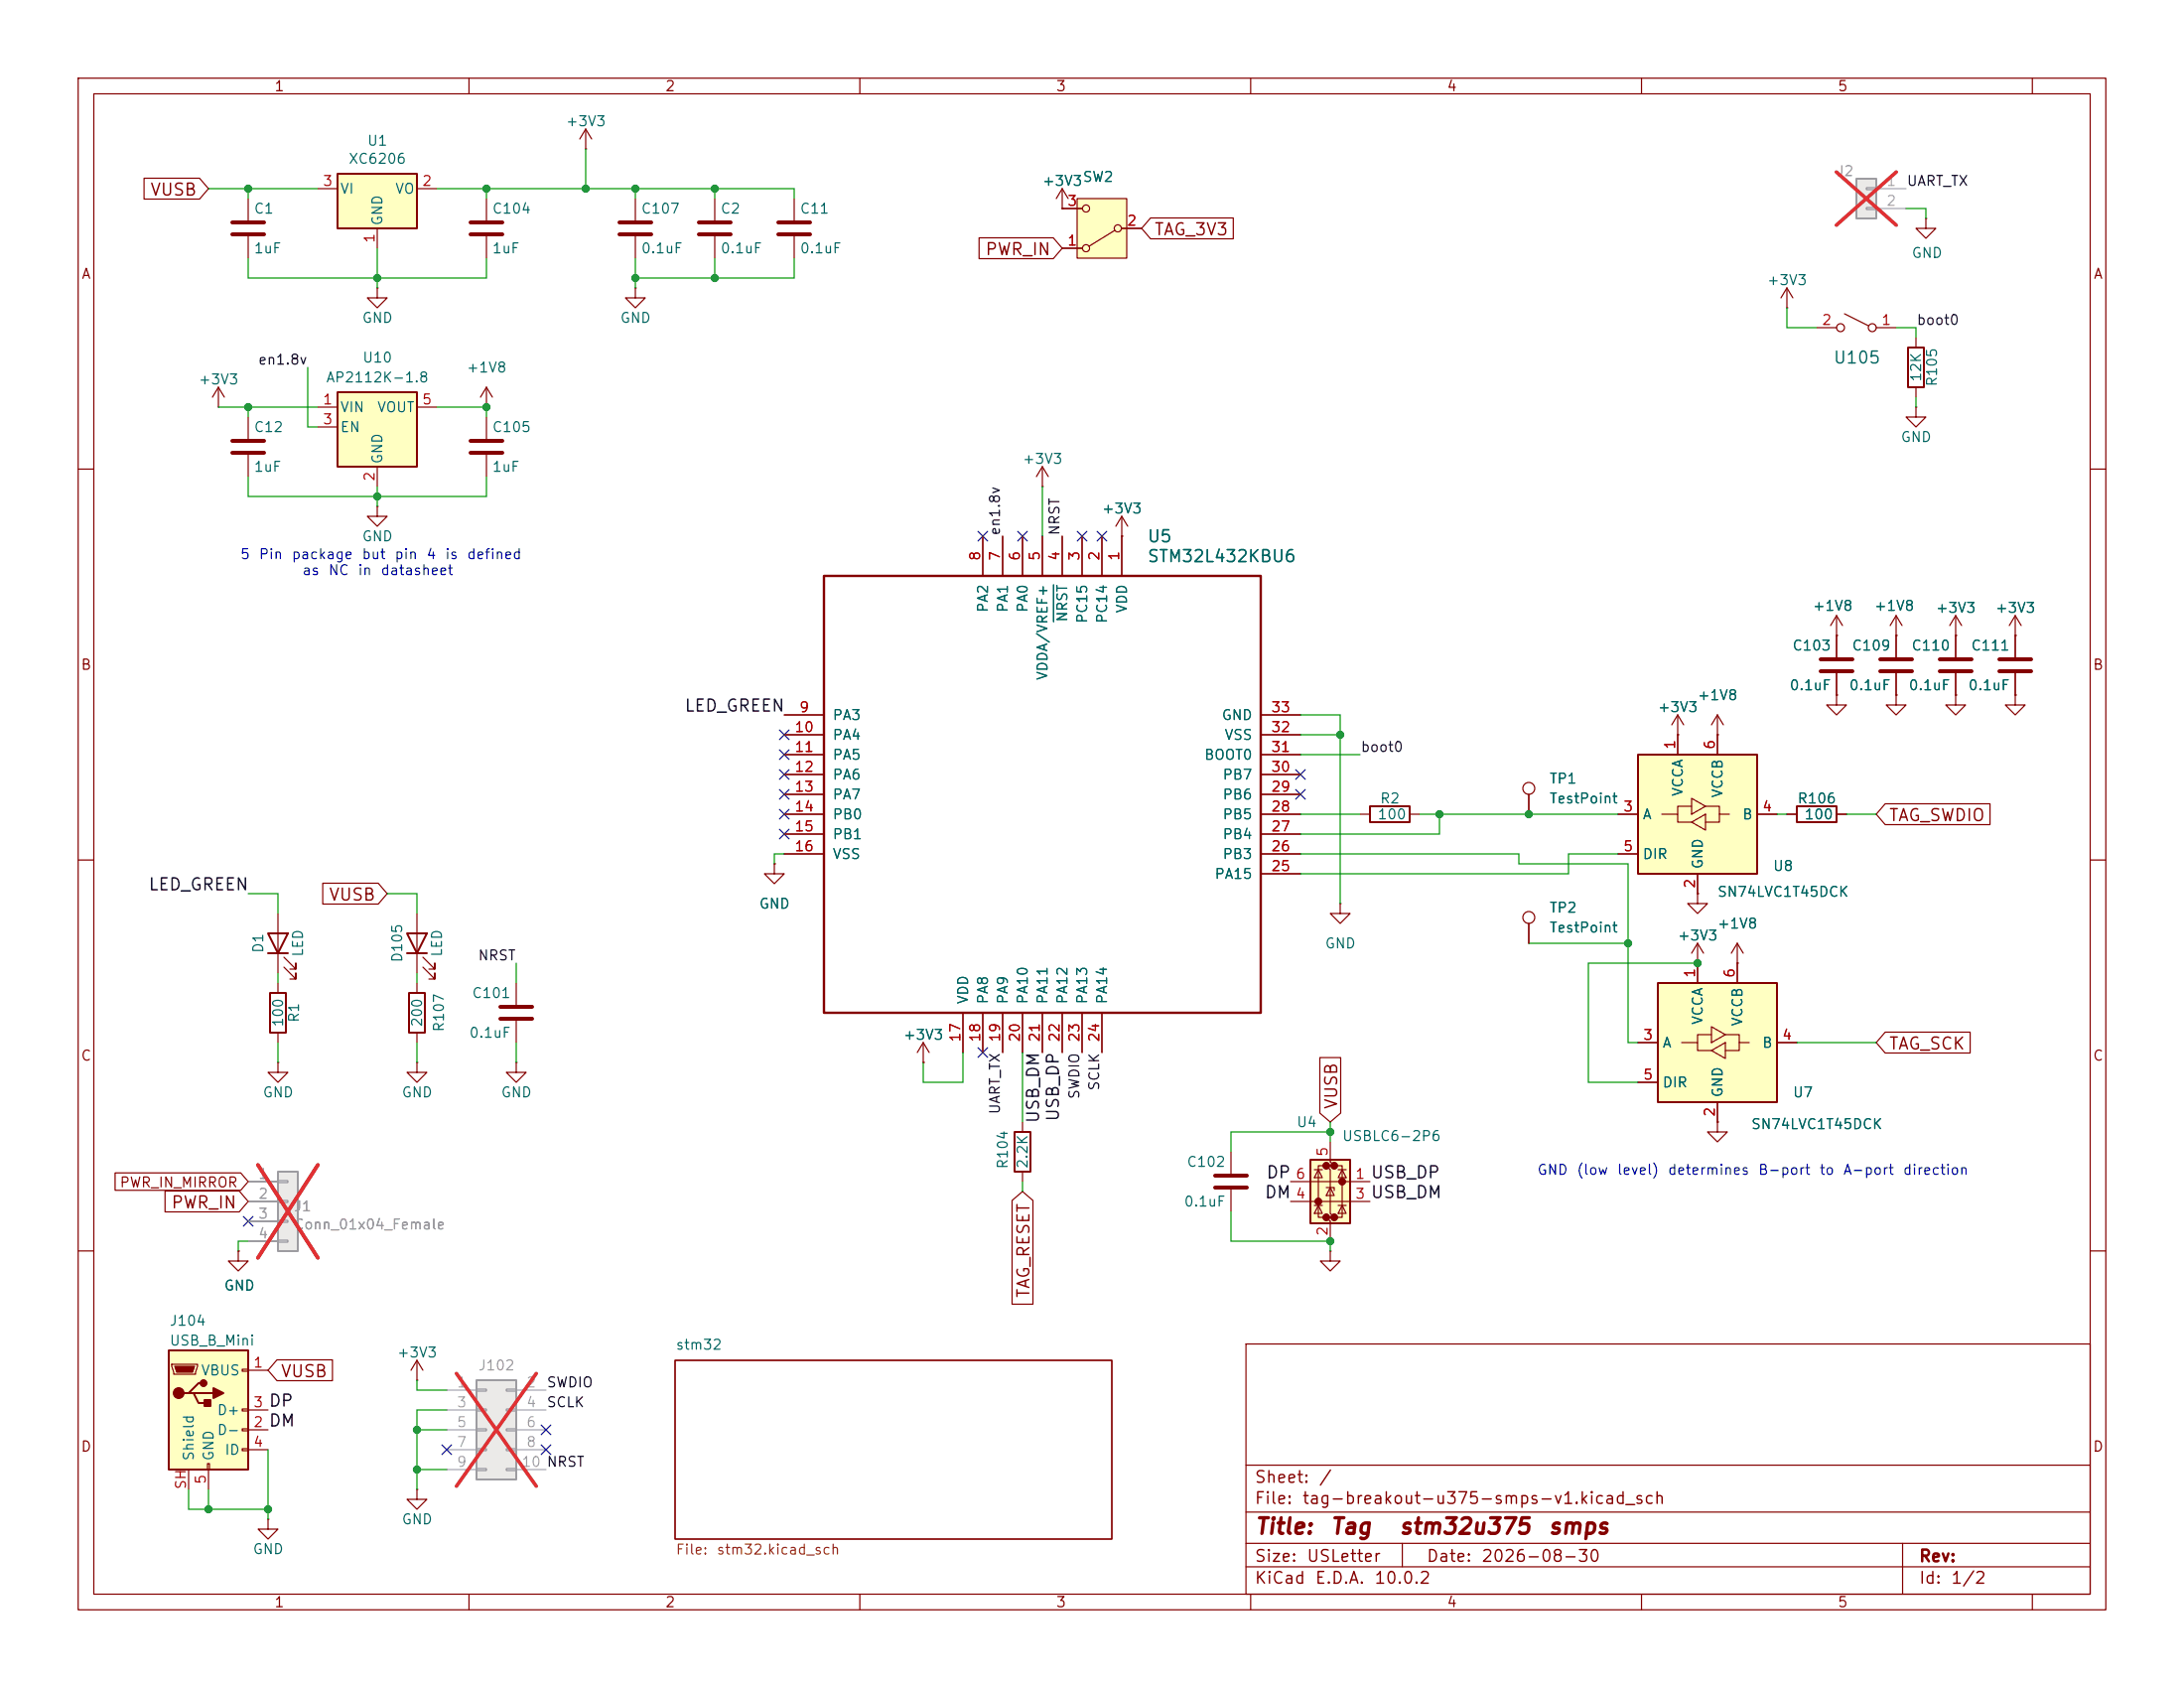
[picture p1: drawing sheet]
<svg xmlns="http://www.w3.org/2000/svg" width="279mm" height="216mm" viewBox="0 0 279 216" stroke-linecap="round" stroke-linejoin="round" font-family="sans-serif">
<g fill="none" stroke="#840000" stroke-width=".15">
<path d="M10 10h259.4v195.9h-259.4zM12 12h255.4v191.9h-255.4zM60 10v2M110 10v2M160 10v2M210 10v2M260 10v2M10 60h2M267.4 60h2M10 110h2M267.4 110h2M217.2 123.2h.1"/>
<path d="M217.2 120.7l.7 1.2M217.2 120.7l-.8 1.2M217.2 120.7v2.5M10 160h2M86.4 174h55.8v22.9h-55.8zM159.4 171.9h108v32h-108zM267.4 160h2M159.4 197.4h108M159.4 193.4h108M159.4 187.4h108M179.4 197.4v3M243.4 197.4v6.5"/>
<path d="M60 203.9v2M110 203.9v2M159.4 200.4h108M160 203.9v2M210 203.9v2M260 203.9v2"/>
</g>
<path d="M209.5 96.5h15.3v15.3h-15.3z" fill="#ffffc2"/>
<path d="M209.5 96.5h15.3v15.3h-15.3z" fill="none" stroke="#840000" stroke-width=".25"/>
<path d="M214.6 94v2.5M219.7 94v2.5M207 104.1h2.5M207 109.2h2.5M212.6 104.1h2v1.1h1.8M216.4 103.1h-1.8v1M216.4 102.1l1.8 1-1.8 1zM216.4 105.2l1.8-1.1v2.1zM217.2 111.8v2.5M218.2 103.1h1.8v1h1.2M220 104.1v1.1h-1.8M224.8 104.1h2.5" fill="none" stroke="#840000" stroke-width=".15"/>
<path d="M43.2 22.2h10.1v7h-10.1z" fill="#ffffc2"/>
<path d="M43.2 22.2h10.1v7h-10.1zM229.9 103.1h5v2.1h-5z" fill="none" stroke="#840000" stroke-width=".25"/>
<g fill="none" stroke="#840000" stroke-width=".15">
<path d="M31.7 25.4v2.8M31.7 30.2v2.8M40.6 24.1h2.6M48.3 29.2v2.6M53.3 24.1h2.6M27.9 52.1h.1M27.9 49.5l-.7 1.3M27.9 49.5l.8 1.3M27.9 49.5v2.6M125.7 68.6v5.1M128.3 68.6v5.1M130.8 68.6v5.1"/>
<path d="M133.3 68.6v5.1M135.9 68.6v5.1M138.4 68.6v5.1M141 68.6v5.1M143.5 68.6v5.1M234.9 78.7l.8 1.3M234.9 78.7l-.7 1.3M234.9 78.7v5.4M250.2 78.7l.8 1.3M250.2 78.7l-.8 1.3M250.2 78.7v2.6M257.8 78.7v5.4"/>
<path d="M257.8 78.7l.8 1.3M257.8 78.7l-.8 1.3M100.3 91.4h5.1M100.3 94h5.1M100.3 96.5h5.1M100.3 99.1h5.1M161.3 91.4h5.1M161.3 94h5.1M161.3 96.5h5.1M161.3 99.1h5.1M234.9 81.3h.1M234.9 86.1v2.8"/>
<path d="M242.6 81.3v2.8M242.6 86.1v2.8M250.2 88.9v1.3h1.3l-1.3 1.2-1.3-1.2h1.3M250.2 88.9h.1M250.2 81.3h.1M257.8 88.9v1.3h1.3l-1.3 1.2-1.3-1.2h1.3M257.8 88.9h.1M257.8 81.3h.1M257.8 86.1v2.8M100.3 104.1h5.1M100.3 101.6h5.1M100.3 106.7h5.1"/>
<path d="M100.3 109.2h5.1M161.3 104.1h5.1M161.3 101.6h5.1M161.3 106.7h5.1M161.3 109.2h5.1M161.3 111.8h5.1M228.6 104.1h1.3M234.9 104.1h1.3M123.2 129.5v5.1M125.7 129.5v5.1M128.3 129.5v5.1M130.8 129.5v5.1"/>
<path d="M133.3 129.5v5.1M135.9 129.5v5.1M138.4 129.5v5.1M141 129.5v5.1"/>
</g>
<path d="M29.7 28.4h4.1M29.7 30h4.1M232.9 84.3h4.1M232.9 85.9h4.1M240.5 84.3h4.1M240.5 85.9h4.1M255.8 84.3h4M255.8 85.9h4" fill="none" stroke="#840000" stroke-width=".51"/>
<path d="M105.4 73.7h55.9v55.8h-55.9z" fill="none" stroke="#840000" stroke-width=".3"/>
<path d="M134.8 74.8v4.7" fill="none" stroke="#006464" stroke-width=".15"/>
<path d="M167.6 148.3h5.1v8.2h-5.1z" fill="#ffffc2"/>
<g fill="#840000" stroke="#840000" stroke-width=".51">
<circle cx="171.7" cy="151.1" r=".25"/>
<circle cx="170.7" cy="149.1" r=".25"/>
<circle cx="170.7" cy="155.7" r=".25"/>
<circle cx="169.7" cy="149.1" r=".25"/>
<circle cx="169.7" cy="155.7" r=".25"/>
<circle cx="168.7" cy="153.7" r=".25"/>
</g>
<g fill="none" stroke="#840000" stroke-width=".15">
<path d="M228.6 39.4h.1M228.6 36.8l.8 1.3M228.6 36.8l-.8 1.3M228.6 36.8v2.6M246.4 27.9v1.3h1.2l-1.2 1.3-1.3-1.3h1.3M246.4 27.9h.1M232.4 41.9h2.5M236 40.1l3 1.6M240 41.9h2.6M245.1 52.1v1.2h-1.3l1.3 1.3 1.3-1.3h-1.3M245.1 52.1h.1M245.1 43.2v1.3"/>
<path d="M245.1 49.5v1.3M234.9 88.9v1.3h1.3l-1.3 1.2-1.2-1.2h1.2M234.9 88.9h.1M242.6 88.9v1.3h1.2l-1.2 1.2-1.3-1.2h1.3M242.6 88.9h.1M250.2 81.3v2.8M250.2 86.1v2.8M174 104.1h1.3M180.3 104.1h1.3M157.5 147.3v2.8M157.5 152.1v2.8M165.1 151.1h10.2"/>
<path d="M165.1 153.7h10.2M168.1 154.2h1.1M168.1 149.6h1.1M168.7 149.6l.5 1h-1.1zM168.7 154.2l.5 1h-1.1zM169.7 151.9h1v.4M169.7 149.1h-1v6.6h1M170.2 146.1v2.5l.5 .5h-1l.5 .5v5.6l.5 .5h-1l.5 .5v2.6M170.2 151.9l.5 1h-1zM170.7 149.1h1v6.6h-1M171.2 154.2h1M171.2 149.6h1"/>
<path d="M171.7 149.6l.5 1h-1zM171.7 154.2l.5 1h-1zM170.2 160v1.3h1.2l-1.2 1.3-1.3-1.3h1.3M170.2 160h.1"/>
<circle cx="235.5" cy="41.9" r=".51"/>
<circle cx="239.5" cy="41.9" r=".51"/>
</g>
<path d="M244.1 44.5h2v5h-2zM175.3 103.1h5v2.1h-5zM167.6 148.3h5.1v8.2h-5.1z" fill="none" stroke="#840000" stroke-width=".25"/>
<path d="M248.2 84.3h4M248.2 85.9h4M155.4 150.4h4.1M155.4 151.9h4.1" fill="none" stroke="#840000" stroke-width=".51"/>
<path d="M43.2 50.2h10.1v9.5h-10.1z" fill="#ffffc2"/>
<path d="M43.2 50.2h10.1v9.5h-10.1zM129.8 144.8h2v5.1h-2z" fill="none" stroke="#840000" stroke-width=".25"/>
<g fill="none" stroke="#840000" stroke-width=".15">
<path d="M48.3 36.8v1.3h1.2l-1.2 1.3-1.3-1.3h1.3M48.3 36.8h.1M40.6 52.1h2.6M40.6 54.6h2.6M48.3 59.7v2.5M53.3 52.1h2.6M62.2 52.1h.1M62.2 49.5v2.6M62.2 53.3v2.8M62.2 58.2v2.8M62.2 49.5l-.7 1.3M62.2 49.5l.8 1.3"/>
<path d="M130.8 143.5v1.3M130.8 149.9v1.2"/>
</g>
<path d="M60.2 56.4h4.1M60.2 57.9h4.1" fill="none" stroke="#840000" stroke-width=".51"/>
<path d="M237.5 22.9h2.5v5h-2.5z" fill="#ebeae8"/>
<path d="M237.5 22.9h2.5v5h-2.5z" fill="none" stroke="#9c9b98" stroke-width=".25"/>
<path d="M238.8 24h1.2v.3h-1.2zM238.8 26.5h1.2v.3h-1.2zM240 24.1h3.8M240 26.7h3.8" fill="none" stroke="#9c9b98" stroke-width=".15"/>
<path d="M234.9 22l7.7 6.8M242.6 22l-7.7 6.8" fill="none" stroke="#e12e31" stroke-width=".46"/>
<g fill="none" stroke="#840000" stroke-width=".15">
<path d="M214.6 94h.1M214.6 91.4l.8 1.3M214.6 91.4l-.7 1.3M214.6 91.4v2.6M219.7 94h.1M219.7 91.4l.8 1.3M219.7 91.4l-.8 1.3M219.7 91.4v2.6M195.6 101.6v2.5M195.6 118.1v2.6M118.1 135.9h.1M118.1 133.4l-.8 1.2"/>
<path d="M118.1 133.4l.8 1.2M118.1 133.4v2.5M30.5 160v1.3h1.2l-1.2 1.3-1.3-1.3h1.3M30.5 160h.1"/>
<circle cx="195.6" cy="117.3" r=".76"/>
<circle cx="195.6" cy="100.8" r=".76"/>
</g>
<path d="M35.6 149.9h2.5v10.1h-2.5z" fill="#ebeae8"/>
<path d="M35.6 149.9h2.5v10.1h-2.5z" fill="none" stroke="#9c9b98" stroke-width=".25"/>
<path d="M31.7 151.1h3.9M31.7 153.7h3.9M31.7 156.2h3.9M31.7 158.8h3.9M35.6 151h1.2v.3h-1.2zM35.6 153.5h1.2v.3h-1.2zM35.6 156.1h1.2v.2h-1.2zM35.6 158.6h1.2v.3h-1.2z" fill="none" stroke="#9c9b98" stroke-width=".15"/>
<path d="M33 149l7.7 11.9M40.7 149l-7.7 11.9" fill="none" stroke="#e12e31" stroke-width=".46"/>
<path d="M60.2 28.4h4.1M60.2 30h4.1M79.2 28.4h4.1M79.2 30h4.1M89.4 28.4h4.1M89.4 30h4.1M29.7 56.4h4.1M29.7 57.9h4.1" fill="none" stroke="#840000" stroke-width=".51"/>
<g fill="none" stroke="#840000" stroke-width=".15">
<path d="M62.2 25.4v2.8M62.2 30.2v2.8M81.3 36.8v1.3h1.2l-1.2 1.3-1.3-1.3h1.3M81.3 36.8h.1M81.3 25.4v2.8M81.3 30.2v2.8M91.4 25.4v2.8M91.4 30.2v2.8M31.7 53.3v2.8M31.7 58.2v2.8M48.3 64.8v1.2h1.2l-1.2 1.3-1.3-1.3h1.3M48.3 64.8h.1"/>
<path d="M242.6 78.7l.7 1.3M242.6 78.7l-.8 1.3M242.6 78.7v2.6M242.6 81.3h.1M53.3 116.8v7.7M99.1 110.5v1.3h1.2l-1.2 1.2-1.3-1.2h1.3M99.1 110.5h.1M171.4 115.6v1.2h1.3l-1.3 1.3-1.2-1.3h1.2M171.4 115.6h.1M54.1 123.7l1.5 1.5v-.7v.7h-.7M54.1 122.4l1.5 1.6v-.8v.8h-.7M53.3 176.5h.1"/>
<path d="M53.3 174v2.5M53.3 174l-.7 1.3M53.3 174l.8 1.3M34.3 194.3v1.3h-1.3l1.3 1.3 1.3-1.3h-1.3M34.3 194.3h.1M53.3 190.5v1.3h1.3l-1.3 1.2-1.2-1.2h1.2M53.3 190.5h.1"/>
</g>
<path d="M52.1 119.4h2.5l-1.3 2.5zM52.1 121.9h2.5" fill="none" stroke="#840000" stroke-width=".25"/>
<path d="M61 176.5h5v12.7h-5z" fill="#ebeae8"/>
<path d="M61 176.5h5v12.7h-5z" fill="none" stroke="#9c9b98" stroke-width=".25"/>
<g fill="none" stroke="#9c9b98" stroke-width=".15">
<path d="M57.1 177.8h3.9M61 177.7h1.2v.2h-1.2zM64.8 177.7h1.2v.2h-1.2zM66 177.8h3.8M57.1 180.3h3.9M57.1 182.9h3.9M57.1 185.4h3.9M57.1 188h3.9M61 180.2h1.2v.3h-1.2zM61 182.8h1.2v.2h-1.2zM61 185.3h1.2v.2h-1.2zM61 187.8h1.2v.3h-1.2z"/>
<path d="M64.8 180.2h1.2v.3h-1.2zM64.8 182.8h1.2v.2h-1.2zM64.8 185.3h1.2v.2h-1.2zM64.8 187.8h1.2v.3h-1.2zM66 180.3h3.8M66 182.9h3.8M66 185.4h3.8M66 188h3.8"/>
</g>
<path d="M58.4 175.7l10.2 14.4M68.6 175.7l-10.2 14.4" fill="none" stroke="#e12e31" stroke-width=".46"/>
<path d="M212.1 125.7h15.2v15.3h-15.2z" fill="#ffffc2"/>
<path d="M34.3 119.4h2.5l-1.2 2.5zM34.3 121.9h2.5M212.1 125.7h15.2v15.3h-15.2z" fill="none" stroke="#840000" stroke-width=".25"/>
<g fill="none" stroke="#840000" stroke-width=".15">
<path d="M35.6 116.8v7.7M36.3 123.7l1.5 1.5v-.7v.7h-.7M36.3 122.4l1.5 1.6v-.8v.8h-.7M209.5 133.4h2.6M209.5 138.4h2.6M215.1 133.4h2.1v1h1.7M217.2 123.2v2.5M218.9 132.3h-1.7v1.1M218.9 131.3l1.8 1-1.8 1.1zM218.9 134.4l1.8-1v2zM220.7 132.3h1.8v1.1h1.3M222.2 123.2v2.5"/>
<path d="M222.5 133.4v1h-1.8M227.3 133.4h2.6M219.7 143.5v1.3h1.3l-1.3 1.3-1.3-1.3h1.3M219.7 143.5h.1M219.7 141v2.5"/>
</g>
<path d="M21.6 172.7h10.1v15.3h-10.1z" fill="#ffffc2"/>
<path d="M21.6 172.7h10.1v15.3h-10.1zM24.1 178.2h.7l.6 1.3h1.3M24.8 178.2h2.5M26 176.9h-.6l-1.3 1.3h-.6" fill="none" stroke="#840000" stroke-width=".25"/>
<path d="M22 174.5h3.3v.3l-.3 1h-2.8zM31 175.1h.7v.3h-.7zM31.7 175.3h2.6M24.1 188v2.5M26.5 187.2h.3v.8h-.3zM26.7 188v2.5M31 180.2h.7v.3h-.7zM31 182.8h.7v.2h-.7zM31 185.3h.7v.2h-.7zM31.7 182.9h2.6M31.7 180.3h2.6M31.7 185.4h2.6" fill="none" stroke="#840000" stroke-width=".15"/>
<path d="M22.4 174.8h2.5l-.3 .7h-2z" fill="#840000" stroke="#840000" stroke-width=".15"/>
<g fill="#840000" stroke="#840000" stroke-width=".25">
<path d="M26.2 179.1h.7v.7h-.7z"/>
<path d="M27.3 177.5l1.3 .7-1.3 .6z"/>
<circle cx="22.9" cy="178.2" r=".63"/>
<circle cx="26" cy="176.9" r=".38"/>
</g>
<path d="M137.8 25.4h6.3v7.6h-6.3z" fill="#ffffc2"/>
<g fill="none" stroke="#840000" stroke-width=".15">
<path d="M74.9 19.1h.1M74.9 16.5l-.7 1.3M74.9 16.5l.8 1.3M74.9 16.5v2.6M18.4 22.8h7.1l1.2 1.3-1.2 1.4h-7.1zM101.6 25.4v2.8M101.6 30.2v2.8M125.3 30.4h9.4l1.2 1.4-1.2 1.3h-9.4zM135.9 26.7h.1M135.9 31.8h2.5M135.9 26.7h2.5M135.9 24.1l-.8 1.3"/>
<path d="M135.9 24.1l.8 1.3M135.9 24.1v2.6M137.8 25.4h6.3v7.6h-6.3zM142.6 29.5l-3.3 2M143.5 29.2h2.5M147.2 27.9h10.6v2.6h-10.6l-1.2-1.3zM133.3 59.7l-.7 1.3M133.3 59.7l.8 1.3M133.3 59.7v2.5M125.7 68.6v5.1M128.3 68.6v5.1M130.8 68.6v5.1"/>
<path d="M133.3 62.2h.1M133.3 68.6v5.1M135.9 68.6v5.1M138.4 68.6v5.1M141 68.6v5.1M143.5 68.6h.1M143.5 66l-.8 1.3M143.5 66l.8 1.3M143.5 66v7.7M100.3 91.4h5.1M100.3 94h5.1M100.3 96.5h5.1"/>
<path d="M100.3 99.1h5.1M161.3 91.4h5.1M161.3 94h5.1M161.3 96.5h5.1M161.3 99.1h5.1M214.6 94h.1M214.6 94v2.5M219.7 94h.1M219.7 94v2.5M234.9 81.3h.1M234.9 88.9h.1M234.9 81.3v2.8"/>
<path d="M234.9 86.1v2.8M242.6 81.3h.1M242.6 88.9h.1M242.6 81.3v2.8M242.6 86.1v2.8M250.2 81.3h.1M250.2 88.9h.1M250.2 81.3v2.8M250.2 86.1v2.8M257.8 81.3h.1M257.8 88.9h.1M257.8 81.3v2.8"/>
<path d="M257.8 86.1v2.8M41.3 113h7.1l1.1 1.3-1.1 1.3h-7.1zM99.1 110.5h.1M100.3 101.6h5.1M100.3 104.1h5.1M100.3 106.7h5.1M100.3 109.2h5.1M161.3 101.6h5.1M161.3 104.1h5.1M161.3 106.7h5.1M161.3 109.2h5.1M161.3 111.8h5.1"/>
<path d="M195.6 101.6v2.5M195.6 118.1v2.6M207 104.1h2.5M207 109.2h2.5M217.2 114.3v1.3h1.2l-1.2 1.2-1.3-1.2h1.3M217.2 114.3h.1M217.2 111.8v2.5M224.8 104.1h2.5M228.6 104.1h1.3M234.9 104.1h1.3M241.2 102.8h13.4v2.7h-13.4l-1.2-1.4zM35.6 135.9v1.3h1.2l-1.2 1.2-1.3-1.2h1.3"/>
<path d="M35.6 135.9h.1M35.6 125.7v1.3M35.6 132.1v1.3M53.3 135.9v1.3h1.3l-1.3 1.2-1.2-1.2h1.2M53.3 135.9h.1M53.3 125.7v1.3M53.3 132.1v1.3M66 135.9v1.3h1.3l-1.3 1.2-1.2-1.2h1.2M66 135.9h.1M66 125.7v2.8M66 130.6v2.8M118.1 135.9h.1"/>
<path d="M123.2 129.5v5.1M125.7 129.5v5.1M128.3 129.5v5.1M130.8 129.5v5.1M133.3 129.5v5.1M135.9 129.5v5.1M138.4 129.5v5.1M141 129.5v5.1M168.8 135.3h2.7v7.1l-1.3 1.1-1.4-1.1zM209.5 133.4h2.6M209.5 138.4h2.6M217.2 123.2h.1"/>
<path d="M217.2 123.2v2.5M222.2 123.2h.1M222.2 120.7l.8 1.2M222.2 120.7l-.7 1.2M222.2 120.7v5M227.3 133.4h2.6M241.2 132h10.8v2.7h-10.8l-1.2-1.3zM14.7 150h16.1l.9 1.1-.9 1.1h-16.1zM21.1 152.3h9.5l1.1 1.4-1.1 1.3h-9.5zM129.5 153.5l1.3-1.1 1.3 1.1v13.3h-2.6zM219.7 143.5h.1M219.7 141v2.5"/>
<path d="M30.5 160h.1M35.4 173.9h7.1v2.7h-7.1l-1.1-1.3z"/>
<circle cx="138.9" cy="26.7" r=".46"/>
<circle cx="138.9" cy="31.8" r=".46"/>
<circle cx="143" cy="29.2" r=".46"/>
</g>
<path d="M99.6 28.4h4M99.6 30h4M64 128.8h4.1M64 130.3h4.1" fill="none" stroke="#840000" stroke-width=".51"/>
<path d="M34.5 127h2.1v5.1h-2.1zM52.3 127h2.1v5.1h-2.1z" fill="none" stroke="#840000" stroke-width=".25"/>
<g fill="none" stroke="#009600" stroke-width=".15">
<path d="M74.9 19.1v5M26.7 24.1h13.9M31.7 33v2.6h30.5v-2.6M31.7 24.1v1.3M48.3 31.8v5M55.9 24.1h45.7v1.3M62.2 24.1v1.3M81.3 24.1v1.3M81.3 33v3.8M91.4 24.1v1.3M91.4 33v2.6M101.6 33v2.6h-20.3"/>
<path d="M228.6 39.4v2.5h3.8M243.8 26.7h2.6v1.2M27.9 52.1h12.7M31.7 52.1v1.2M39.4 47v7.6h1.2M55.9 52.1h6.3v1.2M242.6 41.9h2.5v1.3M245.1 50.8v1.3M31.7 61v2.5h30.5v-2.5M48.3 62.2v2.6M133.3 62.2v6.4M166.4 91.4h5v24.2"/>
<path d="M166.4 96.5h7.6M166.4 94h5M31.7 114.3h3.9v2.5M49.5 114.3h3.8v2.5M100.3 109.2h-1.2v1.3M166.4 104.1h7.6M166.4 109.2h27.9v1.3h14v22.9h1.2M181.6 104.1h25.4M184.1 104.1v2.6h-17.7M207 109.2h-6.3v2.6h-34.3M227.3 104.1h1.3M236.2 104.1h3.8"/>
<path d="M35.6 124.5v1.2M35.6 133.4v2.5M53.3 124.5v1.2M53.3 133.4v2.5M66 123.2v2.5M66 133.4v2.5M123.2 134.6v3.8h-5.1v-2.5M130.8 134.6v8.9M195.6 120.7h12.7M217.2 123.2h-14v15.2h6.3M229.9 133.4h10.1M31.7 158.8h-1.2v1.2"/>
<path d="M130.8 151.1v1.3M157.5 154.9v3.9h12.7v1.2M170.2 144.8h-12.7v2.5M170.2 143.5v2.6M53.3 176.5v1.3h3.8M24.1 190.5v2.5h10.2M26.7 190.5v2.5M34.3 185.4v8.9M53.3 188h3.8M53.3 182.9h3.8M57.1 180.3h-3.8v10.2"/>
</g>
<g fill="none" stroke="#000084" stroke-width=".15">
<path d="M125.1 68l1.2 1.2M126.3 68l-1.2 1.2M130.2 68l1.2 1.2M131.4 68l-1.2 1.2M137.8 68l1.2 1.2M139 68l-1.2 1.2M140.4 68l1.2 1.2M141.6 68l-1.2 1.2M99.7 98.5l1.2 1.2M99.7 93.4l1.2 1.2M99.7 95.9l1.2 1.2M100.9 93.4l-1.2 1.2"/>
<path d="M100.9 98.5l-1.2 1.2M100.9 95.9l-1.2 1.2M165.8 98.5l1.2 1.2M167 98.5l-1.2 1.2M99.7 106.1l1.2 1.2M99.7 103.5l1.2 1.2M99.7 101l1.2 1.2M100.9 106.1l-1.2 1.2M100.9 103.5l-1.2 1.2M100.9 101l-1.2 1.2M165.8 101l1.2 1.2M167 101l-1.2 1.2"/>
<path d="M125.1 134l1.2 1.2M126.3 134l-1.2 1.2M31.1 155.6l1.3 1.2M32.4 155.6l-1.3 1.2M56.5 184.8l1.3 1.2M57.8 184.8l-1.3 1.2M69.2 184.8l1.3 1.2M69.2 182.3l1.3 1.2M70.5 184.8l-1.3 1.2M70.5 182.3l-1.3 1.2"/>
</g>
<path d="M134.8 74.8v4.7" fill="none" stroke="#006464" stroke-width=".15"/>
<path d="M31.7 151.1h3.9M31.7 153.7h3.9M31.7 156.2h3.9M31.7 158.8h3.9" fill="none" stroke="#9c9b98" stroke-width=".15"/>
<path d="M33 149l7.7 11.9M40.7 149l-7.7 11.9" fill="none" stroke="#e12e31" stroke-width=".46"/>
<g fill="#009600" stroke="#009600" stroke-width=".13">
<circle cx="170.2" cy="158.8" r=".46"/>
<circle cx="170.2" cy="144.8" r=".46"/>
<circle cx="48.3" cy="63.5" r=".46"/>
<circle cx="62.2" cy="52.1" r=".46"/>
<circle cx="62.2" cy="24.1" r=".46"/>
<circle cx="74.9" cy="24.1" r=".46"/>
<circle cx="31.7" cy="24.1" r=".46"/>
<circle cx="31.7" cy="52.1" r=".46"/>
<circle cx="48.3" cy="35.6" r=".46"/>
<circle cx="208.3" cy="120.7" r=".46"/>
<circle cx="171.4" cy="94" r=".46"/>
<circle cx="217.2" cy="123.2" r=".46"/>
<circle cx="91.4" cy="35.6" r=".46"/>
<circle cx="81.3" cy="35.6" r=".46"/>
<circle cx="81.3" cy="24.1" r=".46"/>
<circle cx="91.4" cy="24.1" r=".46"/>
<circle cx="26.7" cy="193" r=".46"/>
<circle cx="53.3" cy="188" r=".46"/>
<circle cx="53.3" cy="182.9" r=".46"/>
<circle cx="34.3" cy="193" r=".46"/>
<circle cx="184.1" cy="104.1" r=".46"/>
<circle cx="195.6" cy="104.1" r=".46"/>
</g>
<g font-size="2" fill="#840000">
<text x="160.4" y="196.7">Title:</text>
<text x="170.1" y="196.7">Tag</text>
<text x="178.8" y="196.7">stm32u375</text>
<text x="197.9" y="196.7">smps</text>
</g>
<g font-size="1.5" fill="#840000">
<text x="19.1" y="25.4">VUSB</text>
<text x="125.9" y="33">PWR_IN</text>
<text x="147.6" y="30.5">TAG_3V3</text>
<text x="241.6" y="105.4">TAG_SWDIO</text>
<text x="42" y="115.6">VUSB</text>
<text x="241.6" y="134.6">TAG_SCK</text>
<text x="171.5" y="142" transform="rotate(-90 171.5 142)">VUSB</text>
<text x="21.8" y="154.9">PWR_IN</text>
<text x="132.1" y="166.1" transform="rotate(-90 132.1 166.1)">TAG_RESET</text>
<text x="35.8" y="176.5">VUSB</text>
<text x="160.4" y="190">Sheet:</text>
<text x="168.6" y="190">/</text>
<text x="160.4" y="192.7">File:</text>
<text x="166.5" y="192.7">tag-breakout-u375-smps-v1.kicad_sch</text>
<text x="160.4" y="202.9">KiCad</text>
<text x="160.4" y="200.1">Size:</text>
<text x="167.1" y="200.1">USLetter</text>
<text x="168.1" y="202.9">E.D.A.</text>
<text x="175.7" y="202.9">10.0.2</text>
<text x="182.4" y="200.1">Date:</text>
<text x="189.4" y="200.1">2026-08-30</text>
<text x="245.4" y="200.1">Rev:</text>
<text x="245.4" y="202.9">Id:</text>
<text x="249.5" y="202.9">1/2</text>
</g>
<g font-size="1.5" fill="#006464">
<text x="234.4" y="46.9">U105</text>
<text x="146.7" y="69.7">U5</text>
<text x="146.7" y="72.3">STM32L432KBU6</text>
</g>
<g font-size="1.5" fill="#0f0f0f">
<text x="87.5" y="91.4">LED_GREEN</text>
<text x="18.9" y="114.3">LED_GREEN</text>
<text x="133.3" y="143.8" transform="rotate(-90 133.3 143.8)">USB_DM</text>
<text x="135.9" y="143.6" transform="rotate(-90 135.9 143.6)">USB_DP</text>
<text x="161.7" y="153.6">DM</text>
<text x="161.9" y="151.1">DP</text>
<text x="175.3" y="151.1">USB_DP</text>
<text x="175.3" y="153.6">USB_DM</text>
<text x="34.3" y="182.8">DM</text>
<text x="34.3" y="180.3">DP</text>
</g>
<g font-size="1.3" fill="#840000">
<text x="35" y="12">1</text>
<text x="85" y="12">2</text>
<text x="135" y="12">3</text>
<text x="185" y="12">4</text>
<text x="235" y="12">5</text>
<text x="10.3" y="36">A</text>
<text x="267.7" y="36">A</text>
<text x="10.3" y="86">B</text>
<text x="267.7" y="86">B</text>
<text x="10.3" y="136">C</text>
<text x="267.7" y="136">C</text>
<text x="15.2" y="152.2">PWR_IN_MIRROR</text>
<text x="10.3" y="186">D</text>
<text x="267.7" y="186">D</text>
<text x="35" y="205.9">1</text>
<text x="85" y="205.9">2</text>
<text x="135" y="205.9">3</text>
<text x="185" y="205.9">4</text>
<text x="235" y="205.9">5</text>
</g>
<g font-size="1.3" fill="#006464">
<text x="72.3" y="16.5">+3V3</text>
<text x="44.5" y="21.3">XC6206</text>
<text x="46.9" y="19">U1</text>
<text x="138.4" y="23.6">SW2</text>
<text x="32.4" y="27.6">C1</text>
<text x="43.4" y="25.1">VI</text>
<text x="49.2" y="29" transform="rotate(-90 49.2 29)">GND</text>
<text x="50.5" y="25.1">VO</text>
<text x="62.9" y="27.6">C104</text>
<text x="81.9" y="27.6">C107</text>
<text x="92.1" y="27.6">C2</text>
<text x="102.2" y="27.6">C11</text>
<text x="133.2" y="24.1">+3V3</text>
<text x="32.4" y="32.7">1uF</text>
<text x="62.9" y="32.7">1uF</text>
<text x="81.9" y="32.7">0.1uF</text>
<text x="92.1" y="32.7">0.1uF</text>
<text x="102.2" y="32.7">0.1uF</text>
<text x="244.5" y="33.3">GND</text>
<text x="46.2" y="41.6">GND</text>
<text x="79.2" y="41.6">GND</text>
<text x="226" y="36.8">+3V3</text>
<text x="46.3" y="46.7">U10</text>
<text x="59.6" y="48">+1V8</text>
<text x="25.3" y="49.5">+3V3</text>
<text x="41.6" y="49.2">AP2112K-1.8</text>
<text x="43.4" y="53">VIN</text>
<text x="48.2" y="53">VOUT</text>
<text x="246.1" y="48.9" transform="rotate(-90 246.1 48.9)">12K</text>
<text x="248.1" y="49.5" transform="rotate(-90 248.1 49.5)">R105</text>
<text x="32.4" y="55.6">C12</text>
<text x="43.4" y="55.6">EN</text>
<text x="49.2" y="59.4" transform="rotate(-90 49.2 59.4)">GND</text>
<text x="62.9" y="55.6">C105</text>
<text x="130.7" y="59.6">+3V3</text>
<text x="243.1" y="56.9">GND</text>
<text x="32.4" y="60.7">1uF</text>
<text x="62.9" y="60.7">1uF</text>
<text x="140.9" y="66">+3V3</text>
<text x="46.2" y="69.6">GND</text>
<text x="126.7" y="78.4" transform="rotate(-90 126.7 78.4)">PA2</text>
<text x="129.2" y="78.4" transform="rotate(-90 129.2 78.4)">PA1</text>
<text x="131.8" y="78.4" transform="rotate(-90 131.8 78.4)">PA0</text>
<text x="136.9" y="79.7" transform="rotate(-90 136.9 79.7)">NRST</text>
<text x="139.4" y="79.8" transform="rotate(-90 139.4 79.8)">PC15</text>
<text x="141.9" y="79.8" transform="rotate(-90 141.9 79.8)">PC14</text>
<text x="144.5" y="78.5" transform="rotate(-90 144.5 78.5)">VDD</text>
<text x="229.2" y="83.5">C103</text>
<text x="231.8" y="78.4">+1V8</text>
<text x="236.8" y="83.5">C109</text>
<text x="239.7" y="78.4">+1V8</text>
<text x="244.4" y="83.5">C110</text>
<text x="247.5" y="78.7">+3V3</text>
<text x="252.1" y="83.5">C111</text>
<text x="255.2" y="78.7">+3V3</text>
<text x="134.3" y="87.1" transform="rotate(-90 134.3 87.1)">VDDA/VREF+</text>
<text x="217.1" y="89.9">+1V8</text>
<text x="228.8" y="88.6">0.1uF</text>
<text x="236.5" y="88.6">0.1uF</text>
<text x="244.1" y="88.6">0.1uF</text>
<text x="251.7" y="88.6">0.1uF</text>
<text x="106.4" y="92.4">PA3</text>
<text x="106.4" y="95">PA4</text>
<text x="156.2" y="92.4">GND</text>
<text x="156.6" y="95">VSS</text>
<text x="212" y="91.4">+3V3</text>
<text x="106.4" y="97.5">PA5</text>
<text x="106.4" y="100">PA6</text>
<text x="154" y="97.5">BOOT0</text>
<text x="156.3" y="100">PB7</text>
<text x="198.1" y="100.5">TP1</text>
<text x="215.6" y="101.9" transform="rotate(-90 215.6 101.9)">VCCA</text>
<text x="106.4" y="102.6">PA7</text>
<text x="106.4" y="105.1">PB0</text>
<text x="106.4" y="107.7">PB1</text>
<text x="156.3" y="107.7">PB4</text>
<text x="156.3" y="105.1">PB5</text>
<text x="156.3" y="102.6">PB6</text>
<text x="176.1" y="105.1">100</text>
<text x="176.5" y="103.1">R2</text>
<text x="198.1" y="103.1">TestPoint</text>
<text x="210.1" y="105.1">A</text>
<text x="220.7" y="102.1" transform="rotate(-90 220.7 102.1)">VCCB</text>
<text x="222.8" y="105.1">B</text>
<text x="229.9" y="103.1">R106</text>
<text x="230.7" y="105.1">100</text>
<text x="106.4" y="110.2">VSS</text>
<text x="155.3" y="112.7">PA15</text>
<text x="156.3" y="110.2">PB3</text>
<text x="210.1" y="110.2">DIR</text>
<text x="218.1" y="111.3" transform="rotate(-90 218.1 111.3)">GND</text>
<text x="226.7" y="111.7">U8</text>
<text x="97" y="116.5">GND</text>
<text x="198.1" y="117">TP2</text>
<text x="198.1" y="119.6">TestPoint</text>
<text x="219.6" y="119.1">+1V8</text>
<text x="219.6" y="115">SN74LVC1T45DCK</text>
<text x="34" y="122" transform="rotate(-90 34 122)">D1</text>
<text x="39.1" y="122.5" transform="rotate(-90 39.1 122.5)">LED</text>
<text x="51.8" y="123.2" transform="rotate(-90 51.8 123.2)">D105</text>
<text x="56.9" y="122.5" transform="rotate(-90 56.9 122.5)">LED</text>
<text x="169.4" y="121.6">GND</text>
<text x="214.5" y="120.6">+3V3</text>
<text x="36.5" y="131.5" transform="rotate(-90 36.5 131.5)">100</text>
<text x="38.6" y="130.9" transform="rotate(-90 38.6 130.9)">R1</text>
<text x="54.3" y="131.5" transform="rotate(-90 54.3 131.5)">200</text>
<text x="60.3" y="128">C101</text>
<text x="124.2" y="128.5" transform="rotate(-90 124.2 128.5)">VDD</text>
<text x="126.7" y="128.5" transform="rotate(-90 126.7 128.5)">PA8</text>
<text x="129.2" y="128.5" transform="rotate(-90 129.2 128.5)">PA9</text>
<text x="131.8" y="128.5" transform="rotate(-90 131.8 128.5)">PA10</text>
<text x="134.3" y="128.5" transform="rotate(-90 134.3 128.5)">PA11</text>
<text x="136.9" y="128.5" transform="rotate(-90 136.9 128.5)">PA12</text>
<text x="139.4" y="128.5" transform="rotate(-90 139.4 128.5)">PA13</text>
<text x="141.9" y="128.5" transform="rotate(-90 141.9 128.5)">PA14</text>
<text x="218.1" y="131.2" transform="rotate(-90 218.1 131.2)">VCCA</text>
<text x="223.2" y="131.3" transform="rotate(-90 223.2 131.3)">VCCB</text>
<text x="57.1" y="132.1" transform="rotate(-90 57.1 132.1)">R107</text>
<text x="59.9" y="133.1">0.1uF</text>
<text x="115.5" y="133.3">+3V3</text>
<text x="212.6" y="134.3">A</text>
<text x="225.3" y="134.3">B</text>
<text x="33.5" y="140.7">GND</text>
<text x="51.3" y="140.7">GND</text>
<text x="64" y="140.7">GND</text>
<text x="212.6" y="139.4">DIR</text>
<text x="220.7" y="140.5" transform="rotate(-90 220.7 140.5)">GND</text>
<text x="229.3" y="140.7">U7</text>
<text x="129.2" y="149.6" transform="rotate(-90 129.2 149.6)">R104</text>
<text x="131.8" y="149.6" transform="rotate(-90 131.8 149.6)">2.2K</text>
<text x="151.7" y="149.6">C102</text>
<text x="165.8" y="144.5">U4</text>
<text x="171.6" y="146.3">USBLC6-2P6</text>
<text x="223.9" y="144.7">SN74LVC1T45DCK</text>
<text x="151.4" y="154.6">0.1uF</text>
<text x="28.6" y="165.4">GND</text>
<text x="21.6" y="169.9">J104</text>
<text x="21.6" y="172.4">USB_B_Mini</text>
<text x="50.7" y="173.9">+3V3</text>
<text x="86.4" y="172.9">stm32</text>
<text x="25.6" y="176.2">VBUS</text>
<text x="27.7" y="183.9">D-</text>
<text x="27.7" y="181.3">D+</text>
<text x="25.1" y="186.9" transform="rotate(-90 25.1 186.9)">Shield</text>
<text x="27.6" y="186.9" transform="rotate(-90 27.6 186.9)">GND</text>
<text x="28.7" y="186.4">ID</text>
<text x="51.3" y="195.3">GND</text>
<text x="32.3" y="199.1">GND</text>
</g>
<g font-size="1.3" fill="#939391">
<text x="234.8" y="22.8">J2</text>
<text x="37.5" y="155.3">J1</text>
<text x="37.5" y="157.6">Conn_01x04_Female</text>
<text x="61.1" y="175.6">J102</text>
</g>
<g font-size="1.3" fill="#a90000">
<text x="41.2" y="24.1">3</text>
<text x="53.9" y="24.1">2</text>
<text x="136.5" y="26.6">3</text>
<text x="144.1" y="29.2">2</text>
<text x="48.2" y="31.2" transform="rotate(-90 48.2 31.2)">1</text>
<text x="136.5" y="31.7">1</text>
<text x="233" y="41.9">2</text>
<text x="240.6" y="41.9">1</text>
<text x="41.2" y="52">1</text>
<text x="53.9" y="52">5</text>
<text x="41.2" y="54.6">3</text>
<text x="48.2" y="61.7" transform="rotate(-90 48.2 61.7)">2</text>
<text x="125.7" y="71.8" transform="rotate(-90 125.7 71.8)">8</text>
<text x="128.2" y="71.8" transform="rotate(-90 128.2 71.8)">7</text>
<text x="130.8" y="71.8" transform="rotate(-90 130.8 71.8)">6</text>
<text x="133.3" y="71.8" transform="rotate(-90 133.3 71.8)">5</text>
<text x="135.9" y="71.8" transform="rotate(-90 135.9 71.8)">4</text>
<text x="138.4" y="71.8" transform="rotate(-90 138.4 71.8)">3</text>
<text x="140.9" y="71.8" transform="rotate(-90 140.9 71.8)">2</text>
<text x="143.5" y="71.8" transform="rotate(-90 143.5 71.8)">1</text>
<text x="101.6" y="94">10</text>
<text x="102.2" y="91.4">9</text>
<text x="162.5" y="94">32</text>
<text x="162.5" y="91.4">33</text>
<text x="214.6" y="96" transform="rotate(-90 214.6 96)">1</text>
<text x="219.7" y="96" transform="rotate(-90 219.7 96)">6</text>
<text x="101.6" y="96.5">11</text>
<text x="101.6" y="99">12</text>
<text x="101.6" y="101.6">13</text>
<text x="162.5" y="101.6">29</text>
<text x="162.5" y="99">30</text>
<text x="162.5" y="96.5">31</text>
<text x="101.6" y="104.1">14</text>
<text x="101.6" y="106.7">15</text>
<text x="162.5" y="106.7">27</text>
<text x="162.5" y="104.1">28</text>
<text x="207.6" y="104.1">3</text>
<text x="225.4" y="104.1">4</text>
<text x="101.6" y="109.2">16</text>
<text x="162.5" y="111.7">25</text>
<text x="162.5" y="109.2">26</text>
<text x="207.6" y="109.2">5</text>
<text x="217.1" y="113.7" transform="rotate(-90 217.1 113.7)">2</text>
<text x="217.1" y="125.2" transform="rotate(-90 217.1 125.2)">1</text>
<text x="222.2" y="125.2" transform="rotate(-90 222.2 125.2)">6</text>
<text x="123.2" y="133.4" transform="rotate(-90 123.2 133.4)">17</text>
<text x="125.7" y="133.4" transform="rotate(-90 125.7 133.4)">18</text>
<text x="128.2" y="133.4" transform="rotate(-90 128.2 133.4)">19</text>
<text x="130.8" y="133.4" transform="rotate(-90 130.8 133.4)">20</text>
<text x="133.3" y="133.4" transform="rotate(-90 133.3 133.4)">21</text>
<text x="135.9" y="133.4" transform="rotate(-90 135.9 133.4)">22</text>
<text x="138.4" y="133.4" transform="rotate(-90 138.4 133.4)">23</text>
<text x="140.9" y="133.4" transform="rotate(-90 140.9 133.4)">24</text>
<text x="210.1" y="133.3">3</text>
<text x="227.9" y="133.3">4</text>
<text x="210.1" y="138.4">5</text>
<text x="219.7" y="142.9" transform="rotate(-90 219.7 142.9)">2</text>
<text x="170.2" y="148" transform="rotate(-90 170.2 148)">5</text>
<text x="165.7" y="153.6">4</text>
<text x="165.7" y="151.1">6</text>
<text x="173.3" y="151.1">1</text>
<text x="173.3" y="153.6">3</text>
<text x="170.2" y="158.2" transform="rotate(-90 170.2 158.2)">2</text>
<text x="32.3" y="175.2">1</text>
<text x="32.3" y="182.9">2</text>
<text x="32.3" y="180.3">3</text>
<text x="32.3" y="185.4">4</text>
<text x="24.1" y="190.6" transform="rotate(-90 24.1 190.6)">SH</text>
<text x="26.6" y="189.9" transform="rotate(-90 26.6 189.9)">5</text>
</g>
<g font-size="1.3" fill="#a5a4a2">
<text x="241.2" y="24.1">1</text>
<text x="241.2" y="26.6">2</text>
<text x="32.9" y="151.1">1</text>
<text x="32.9" y="153.6">2</text>
<text x="32.9" y="156.2">3</text>
<text x="32.9" y="158.7">4</text>
<text x="58.3" y="177.8">1</text>
<text x="67.2" y="177.8">2</text>
<text x="58.3" y="180.3">3</text>
<text x="58.3" y="182.9">5</text>
<text x="58.3" y="185.4">7</text>
<text x="67.2" y="180.3">4</text>
<text x="67.2" y="182.9">6</text>
<text x="67.2" y="185.4">8</text>
<text x="58.3" y="187.9">9</text>
<text x="66.6" y="187.9">10 NRST</text>
</g>
<g font-size="1.3" fill="#0f0f0f">
<text x="243.8" y="24.1">UART_TX</text>
<text x="245.1" y="41.9">boot0</text>
<text x="32.9" y="47">en1.8v</text>
<text x="128.2" y="68.6" transform="rotate(-90 128.2 68.6)">en1.8v</text>
<text x="135.9" y="68.6" transform="rotate(-90 135.9 68.6)">NRST</text>
<text x="174" y="96.5">boot0</text>
<text x="61.1" y="123.2">NRST</text>
<text x="128.2" y="142.6" transform="rotate(-90 128.2 142.6)">UART_TX</text>
<text x="138.4" y="140.7" transform="rotate(-90 138.4 140.7)">SWDIO</text>
<text x="140.9" y="139.6" transform="rotate(-90 140.9 139.6)">SCLK</text>
<text x="69.8" y="177.8">SWDIO</text>
<text x="69.8" y="180.3">SCLK</text>
</g>
<g font-size="1.3" fill="#0000c2">
<text x="30.6" y="71.8">5</text>
<text x="33" y="71.8">Pin</text>
<text x="37.2" y="71.8">package</text>
<text x="46.2" y="71.8">but</text>
<text x="50.4" y="71.8">pin</text>
<text x="54.5" y="71.8">4</text>
<text x="56.8" y="71.8">is</text>
<text x="59.6" y="71.8">defined</text>
<text x="38.6" y="73.9">as</text>
<text x="41.9" y="73.9">NC</text>
<text x="45.7" y="73.9">in</text>
<text x="48.6" y="73.9">datasheet</text>
<text x="196.6" y="150.6">GND</text>
<text x="201.6" y="150.6">(low</text>
<text x="206.8" y="150.6">level)</text>
<text x="213.3" y="150.6">determines</text>
<text x="224.8" y="150.6">B-port</text>
<text x="232.7" y="150.6">to</text>
<text x="235.7" y="150.6">A-port</text>
<text x="243.3" y="150.6">direction</text>
</g>
<g font-size="1.3" fill="#725600">
<text x="86.4" y="199.1">File:</text>
<text x="91.6" y="199.1">stm32.kicad_sch</text>
</g>
</svg>
